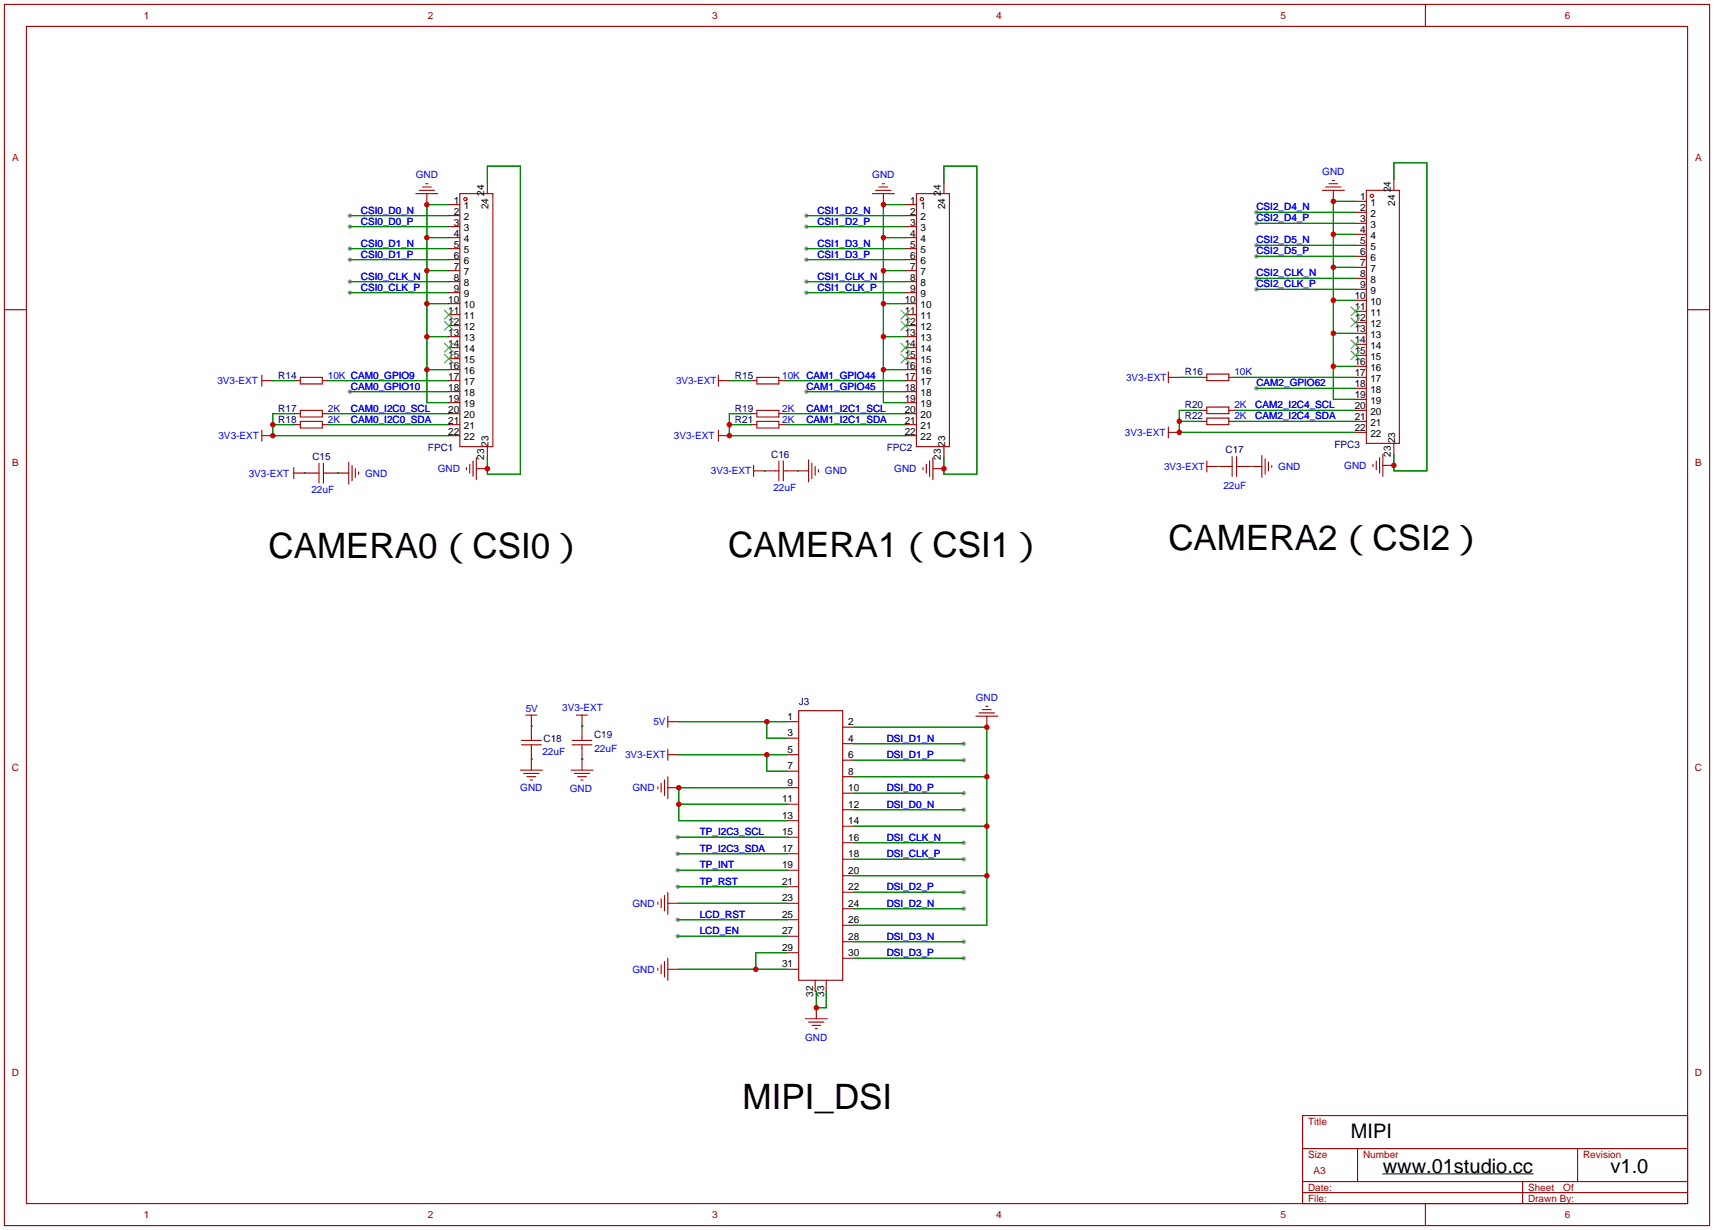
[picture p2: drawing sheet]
<svg xmlns="http://www.w3.org/2000/svg" width="396mm" height="284mm" viewBox="0 0 396 284" stroke-linecap="round" stroke-linejoin="round" font-family="sans-serif">
<g fill="#999">
<circle cx="186.2" cy="49.8" r=".51"/>
<circle cx="186.2" cy="52.3" r=".51"/>
<circle cx="186.2" cy="57.4" r=".51"/>
<circle cx="186.2" cy="59.9" r=".51"/>
<circle cx="186.2" cy="65" r=".51"/>
<circle cx="186.2" cy="67.6" r=".51"/>
<circle cx="186.2" cy="90.4" r=".51"/>
<circle cx="80.8" cy="49.8" r=".51"/>
<circle cx="80.8" cy="52.3" r=".51"/>
<circle cx="80.8" cy="57.4" r=".51"/>
<circle cx="80.8" cy="59.9" r=".51"/>
<circle cx="80.8" cy="65" r=".51"/>
<circle cx="80.8" cy="67.6" r=".51"/>
<circle cx="80.8" cy="90.4" r=".51"/>
<circle cx="290.1" cy="49" r=".51"/>
<circle cx="290.1" cy="51.6" r=".51"/>
<circle cx="290.1" cy="56.6" r=".51"/>
<circle cx="290.1" cy="59.2" r=".51"/>
<circle cx="290.1" cy="64.3" r=".51"/>
<circle cx="290.1" cy="66.8" r=".51"/>
<circle cx="290.1" cy="89.7" r=".51"/>
<circle cx="222.5" cy="186.9" r=".51"/>
<circle cx="222.5" cy="183.1" r=".51"/>
<circle cx="222.5" cy="175.5" r=".51"/>
<circle cx="222.5" cy="171.7" r=".51"/>
<circle cx="156.5" cy="216.2" r=".51"/>
<circle cx="156.5" cy="212.3" r=".51"/>
<circle cx="156.5" cy="204.7" r=".51"/>
<circle cx="156.5" cy="200.9" r=".51"/>
<circle cx="156.5" cy="197.1" r=".51"/>
<circle cx="156.5" cy="193.3" r=".51"/>
<circle cx="222.5" cy="198.4" r=".51"/>
<circle cx="222.5" cy="194.6" r=".51"/>
<circle cx="222.5" cy="221.2" r=".51"/>
<circle cx="222.5" cy="217.4" r=".51"/>
<circle cx="222.5" cy="209.8" r=".51"/>
<circle cx="222.5" cy="206" r=".51"/>
</g>
<g fill="none" stroke="#a10000" stroke-width=".25">
<path d="M1 1h393.7v282h-393.7zM6.1 6.1h383.5v271.8h-383.5zM329.1 1v5.1M96 44.7h5.1M96.8 43.9h3.5M97.5 43.2h2.1M98.3 42.4h.5M98.6 47.2h.1M98.6 44.7v2.5M103.6 47.2h2.6M103.6 49.8h2.6M103.6 52.3h2.6"/>
<path d="M103.6 54.9h2.6M103.6 57.4h2.6M103.6 59.9h2.6M106.2 44.7h7.6v58.4h-7.6zM112.5 42.2v2.5M201.4 44.7h5.1M202.2 43.9h3.5M202.9 43.2h2.1M203.7 42.4h.5M204 44.7v2.5M204 47.2h.1M209 47.2h2.6"/>
<path d="M209 49.8h2.6M209 52.3h2.6M209 54.9h2.6M209 57.4h2.6M209 59.9h2.6M211.6 44.7h7.6v58.4h-7.6zM217.9 42.2v2.5M305.3 43.9h5.1M306.1 43.2h3.5M306.8 42.4h2.1M307.6 41.7h.5M307.8 43.9v2.6"/>
<path d="M307.8 46.5h.1M312.9 46.5h2.6M312.9 49h2.6M312.9 51.6h2.6M312.9 54.1h2.6M312.9 56.6h2.6M312.9 59.2h2.6M315.5 43.9h7.6v58.5h-7.6zM321.8 41.4v2.5M1 71.5h5.1M103.6 62.5h2.6M103.6 65h2.6"/>
<path d="M103.6 67.6h2.6M103.6 70.1h2.6M103.6 72.6h2.6M103.6 75.2h2.6M103.6 77.7h2.6M209 62.5h2.6M209 65h2.6M209 67.6h2.6M209 70.1h2.6M209 72.6h2.6M209 75.2h2.6M209 77.7h2.6"/>
<path d="M312.9 61.7h2.6M312.9 64.3h2.6M312.9 66.8h2.6M312.9 69.3h2.6M312.9 71.9h2.6M312.9 74.4h2.6M312.9 77h2.6M312.9 79.5h2.6M389.6 71.5h5.1M60.5 87.9h2.5M60.5 86.6v2.6M60.5 99.3v2.6"/>
<path d="M63 87.9h.1M68.1 87.9h1.2M68.1 95.5h1.2M68.1 98h1.2M69.3 87.1h5.1v1.5h-5.1zM69.3 94.7h5.1v1.6h-5.1zM69.3 97.3h5.1v1.5h-5.1zM74.4 87.9h1.3M74.4 95.5h1.3M74.4 98h1.3M103.6 87.9h2.6M103.6 95.5h2.6"/>
<path d="M103.6 98h2.6M103.6 80.3h2.6M103.6 82.8h2.6M103.6 85.3h2.6M103.6 90.4h2.6M103.6 93h2.6M165.9 86.6v2.6M165.9 99.3v2.6M165.9 87.9h2.5M168.4 87.9h.1M173.5 87.9h1.3M173.5 95.5h1.3"/>
<path d="M173.5 98h1.3M174.8 87.1h5v1.5h-5zM174.8 94.7h5v1.6h-5zM174.8 97.3h5v1.5h-5zM179.8 87.9h1.3M179.8 95.5h1.3M179.8 98h1.3M209 87.9h2.6M209 95.5h2.6M209 98h2.6M209 80.3h2.6M209 82.8h2.6"/>
<path d="M209 85.3h2.6M209 90.4h2.6M209 93h2.6M269.7 87.1h2.6M269.7 99.8h2.6M269.7 85.9v2.5M269.7 98.6v2.5M272.3 87.1h.1M272.3 99.8h.1M277.4 87.1h1.2M277.4 94.7h1.2M277.4 97.3h1.2"/>
<path d="M278.6 86.4h5.1v1.5h-5.1zM278.6 94h5.1v1.5h-5.1zM278.6 96.5h5.1v1.5h-5.1zM283.7 87.1h1.3M283.7 94.7h1.3M283.7 97.3h1.3M312.9 87.1h2.6M312.9 94.7h2.6M312.9 97.3h2.6M312.9 99.8h2.6M312.9 82h2.6M312.9 84.6h2.6"/>
<path d="M312.9 89.7h2.6M312.9 92.2h2.6M60.5 100.6h2.5M63 100.6h.1M67.8 109.2h5.9M67.8 108v2.5M70.4 109.2h.1M73.7 106.9v4.6M74.7 109.2h5.8M74.7 106.9v4.6M78 109.2h.1M80.5 106.7v5.1"/>
<path d="M81.3 107.4v3.6M82 108.2v2M82.8 109v.5M103.6 100.6h2.6M107.7 108v.5M108.5 107.2v2M109.2 106.4v3.6M110 108.2h2.5M110 105.7v5M112.5 103.1v2.6M112.5 108.2h.1M165.9 100.6h2.5"/>
<path d="M168.4 100.6h.1M174 108.7h5.8M174 107.4v2.6M176.5 108.7h.1M179.8 106.4v4.6M180.8 108.7h5.9M180.8 106.4v4.6M184.1 108.7h.1M186.7 106.2v5.1M187.5 106.9v3.6M188.2 107.7v2M189 108.5v.5"/>
<path d="M209 100.6h2.6M213.1 108v.5M213.9 107.2v2M214.6 106.4v3.6M215.4 108.2h2.5M215.4 105.7v5M217.9 103.1v2.6M217.9 108.2h.1M278.6 106.4v2.6M278.6 107.7h5.9M281.2 107.7h.1M284.5 105.4v4.6"/>
<path d="M285.5 107.7h5.8M285.5 105.4v4.6M288.8 107.7h.1M291.3 105.2v5M292.1 105.9v3.6M292.9 106.7v2M293.6 107.4v.6M317 107.2v.5M317.8 106.4v2.1M318.5 105.7v3.5M319.3 107.4h2.5M319.3 104.9v5.1"/>
<path d="M321.8 102.4v2.5M321.8 107.4h.1M120.1 177.8h5.1M120.4 170.9h4.6M120.4 172h4.6M120.9 178.6h3.6M121.4 165.1h2.6M121.7 179.3h2M122.7 175.3h.1M122.7 165.1v5.8M122.7 172v5.8M122.7 167.6h.1"/>
<path d="M131.8 177.8h5.1M132.1 170.9h4.6M132.1 172h4.6M132.6 178.6h3.5M133.1 165.1h2.5M133.3 179.3h2.1M134.4 175.3h.1M134.4 165.1v5.8M134.4 172v5.8M134.4 167.6h.1M154.2 166.6h2.5M154.2 174.2h2.5"/>
<path d="M154.2 165.4v2.5M154.2 173v2.5M154.2 179.3v5.1M156.7 166.6h.1M156.7 174.2h.1M181.9 166.6h2.5M181.9 170.4h2.5M181.9 174.2h2.5M181.9 178.1h2.5M184.4 164.1h10.2v62.2h-10.2zM194.6 167.9h2.5M194.6 171.7h2.5"/>
<path d="M194.6 175.5h2.5M194.6 179.3h2.5M225.3 165.4h5.1M226.1 164.6h3.5M226.8 163.8h2.1M227.6 163.1h.5M227.8 167.9h.1M227.8 165.4v2.5M122.4 180.1h.5M134.1 180.1h.5M151.9 181.6v.5M152.7 180.8v2.1"/>
<path d="M153.4 180.1v3.5M154.2 181.9h2.5M156.7 181.9h.1M181.9 181.9h2.5M181.9 185.7h2.5M181.9 189.5h2.5M181.9 193.3h2.5M181.9 197.1h2.5M194.6 183.1h2.5M194.6 186.9h2.5M194.6 190.8h2.5M194.6 194.6h2.5"/>
<path d="M194.6 198.4h2.5M151.9 208.3v.5M152.7 207.5v2.1M153.4 206.8v3.5M154.2 208.5h2.5M154.2 206v5.1M156.7 208.5h.1M181.9 200.9h2.5M181.9 204.7h2.5M181.9 208.5h2.5M181.9 212.3h2.5M181.9 216.2h2.5"/>
<path d="M181.9 220h2.5M194.6 202.2h2.5M194.6 206h2.5M194.6 209.8h2.5M194.6 213.6h2.5M194.6 217.4h2.5M151.9 223.5v.5M152.7 222.8v2M153.4 222v3.6M154.2 223.8h2.5M154.2 221.2v5.1M156.7 223.8h.1"/>
<path d="M181.9 223.8h2.5M185.9 235.2h5.1M186.7 236h3.5M187.5 236.7h2M188.2 226.3v2.6M188.2 237.5h.5M188.5 232.7h.1M188.5 232.7v2.5M190.8 226.3v2.6M194.6 221.2h2.5M300.7 257.6h88.9v20.3h-88.9zM300.7 275.3h88.9"/>
<path d="M300.7 272.8h88.9M300.7 265.2h88.9M313.4 265.2v7.6M329.1 277.9v5.1M351.5 272.8v5.1M364.2 265.2v7.6"/>
<circle cx="107.4" cy="46" r=".38"/>
<circle cx="212.9" cy="46" r=".38"/>
<circle cx="316.7" cy="45.2" r=".38"/>
</g>
<path d="M319.3 271h34.6" fill="none" stroke="#000" stroke-width=".23"/>
<g fill="none" stroke="#008700" stroke-width=".25">
<path d="M80.8 49.8h22.8M80.8 52.3h22.8M80.8 57.4h22.8M80.8 59.9h22.8M98.6 54.9h5M103.6 47.2h-5v45.8h5M112.5 42.2v-3.8h7.6v71.1h-7.6v-3.8M186.2 49.8h22.8M186.2 52.3h22.8M186.2 57.4h22.8M186.2 59.9h22.8M204 54.9h5"/>
<path d="M209 47.2h-5v45.8h5M217.9 42.2v-3.8h7.7v71.1h-7.7v-3.8M290.1 49h22.8M290.1 51.6h22.8M290.1 56.6h22.8M290.1 59.2h22.8M307.8 54.1h5.1M312.9 46.5h-5.1v45.7h5.1M321.8 41.4v-3.8h7.6v71.1h-7.6v-3.8M80.8 65h22.8M80.8 67.6h22.8M98.6 77.7h5"/>
<path d="M98.6 62.5h5M98.6 70.1h5M186.2 65h22.8M186.2 67.6h22.8M204 77.7h5M204 62.5h5M204 70.1h5M290.1 64.3h22.8M290.1 66.8h22.8M307.8 77h5.1M307.8 61.7h5.1M307.8 69.3h5.1"/>
<path d="M63 98h5.1M63 87.9h5.1M68.1 95.5h-5.1v5.1h40.6M75.7 95.5h27.9M75.7 98h27.9M75.7 87.9h27.9M80.8 90.4h22.8M98.6 85.3h5M168.4 98h5.1M168.4 87.9h5.1M173.5 95.5h-5.1v5.1h40.6M181.1 95.5h27.9"/>
<path d="M181.1 98h27.9M181.1 87.9h27.9M186.2 90.4h22.8M204 85.3h5M272.3 97.3h5.1M272.3 87.1h5.1M277.4 94.7h-5.1v5.1h40.6M285 94.7h27.9M285 97.3h27.9M285 87.1h27.9M290.1 89.7h22.8M307.8 84.6h5.1"/>
<path d="M70.4 109.2h.1M78 109.2h.1M176.5 108.7h.1M184.1 108.7h.1M281.2 107.7h.1M288.8 107.7h.1M122.7 167.6h.1M122.7 175.3h.1M134.4 167.6h.1M134.4 175.3h.1M156.7 166.6h25.2M156.7 174.2h25.2"/>
<path d="M177 166.6v3.8h4.9M177 174.2v3.9h4.9M197.1 175.5h25.4M197.1 171.7h25.4M197.1 167.9h30.7v45.7h-30.7M197.1 179.3h30.7M156.5 197.1h25.4M156.5 193.3h25.4M156.7 185.7h25.2M181.9 181.9h-25.2v7.6h25.2M197.1 186.9h25.4M197.1 183.1h25.4"/>
<path d="M197.1 198.4h25.4M197.1 194.6h25.4M197.1 190.8h30.7M156.5 216.2h25.4M156.5 212.3h25.4M156.5 204.7h25.4M156.5 200.9h25.4M156.7 208.5h25.2M181.9 220h-7.4v3.8M197.1 217.4h25.4M197.1 209.8h25.4M197.1 206h25.4"/>
<path d="M197.1 202.2h30.7M156.7 223.8h25.2M188.2 228.9h.3v3.8h2.3v-3.8M197.1 221.2h25.4"/>
</g>
<g fill="none" stroke="#3c3" stroke-width=".25">
<path d="M102.6 71.6l2 2.1M102.6 74.2l2 2M102.6 79.2l2 2.1M104.6 71.6l-2 2.1M104.6 74.2l-2 2M104.6 79.2l-2 2.1M208 71.6l2.1 2.1M208 74.2l2.1 2M208 79.2l2.1 2.1M210.1 71.6l-2.1 2.1M210.1 74.2l-2.1 2M210.1 79.2l-2.1 2.1"/>
<path d="M311.9 70.9l2 2M311.9 73.4l2 2M311.9 78.5l2 2M313.9 70.9l-2 2M313.9 73.4l-2 2M313.9 78.5l-2 2M102.6 81.8l2 2M104.6 81.8l-2 2M208 81.8l2.1 2M210.1 81.8l-2.1 2M311.9 81l2 2.1M313.9 81l-2 2.1"/>
</g>
<g fill="#c00">
<circle cx="204" cy="77.7" r=".63"/>
<circle cx="204" cy="85.3" r=".63"/>
<circle cx="204" cy="70.1" r=".63"/>
<circle cx="204" cy="62.5" r=".63"/>
<circle cx="204" cy="54.9" r=".63"/>
<circle cx="204" cy="47.2" r=".63"/>
<circle cx="168.4" cy="100.6" r=".63"/>
<circle cx="168.4" cy="98" r=".63"/>
<circle cx="217.9" cy="108.2" r=".63"/>
<circle cx="98.6" cy="77.7" r=".63"/>
<circle cx="98.6" cy="85.3" r=".63"/>
<circle cx="98.6" cy="70.1" r=".63"/>
<circle cx="98.6" cy="62.5" r=".63"/>
<circle cx="98.6" cy="54.9" r=".63"/>
<circle cx="98.6" cy="47.2" r=".63"/>
<circle cx="63" cy="100.6" r=".63"/>
<circle cx="63" cy="98" r=".63"/>
<circle cx="112.5" cy="108.2" r=".63"/>
<circle cx="307.8" cy="77" r=".63"/>
<circle cx="307.8" cy="84.6" r=".63"/>
<circle cx="307.8" cy="69.3" r=".63"/>
<circle cx="307.8" cy="61.7" r=".63"/>
<circle cx="307.8" cy="54.1" r=".63"/>
<circle cx="307.8" cy="46.5" r=".63"/>
<circle cx="272.3" cy="99.8" r=".63"/>
<circle cx="272.3" cy="97.3" r=".63"/>
<circle cx="321.8" cy="107.4" r=".63"/>
<circle cx="174.5" cy="223.8" r=".63"/>
<circle cx="177" cy="166.6" r=".63"/>
<circle cx="227.8" cy="167.9" r=".63"/>
<circle cx="227.8" cy="179.3" r=".63"/>
<circle cx="227.8" cy="190.8" r=".63"/>
<circle cx="227.8" cy="202.2" r=".63"/>
<circle cx="177" cy="174.2" r=".63"/>
<circle cx="188.5" cy="232.7" r=".63"/>
<circle cx="156.7" cy="181.9" r=".63"/>
<circle cx="156.7" cy="185.7" r=".63"/>
</g>
<g font-size="8.1">
<text x="62" y="128.9">CAMERA0（CSI0）</text>
<text x="168.1" y="128.7">CAMERA1（CSI1）</text>
<text x="269.7" y="126.9">CAMERA2（CSI2）</text>
<text x="171.4" y="255.9">MIPI_DSI</text>
</g>
<g font-size="4.6">
<text x="311.9" y="262.7">MIPI</text>
<text x="319.3" y="270.9">www.01studio.cc</text>
<text x="371.9" y="270.9">v1.0</text>
</g>
<g font-size="2.3" fill="#a00000">
<text x="33.2" y="4.4">1</text>
<text x="98.8" y="4.4">2</text>
<text x="164.4" y="4.4">3</text>
<text x="230" y="4.4">4</text>
<text x="295.6" y="4.4">5</text>
<text x="361.3" y="4.4">6</text>
<text x="2.8" y="37.1">A</text>
<text x="391.4" y="37.1">A</text>
<text x="2.8" y="107.6">B</text>
<text x="391.4" y="107.6">B</text>
<text x="2.7" y="178">C</text>
<text x="391.3" y="178">C</text>
<text x="2.7" y="248.5">D</text>
<text x="391.3" y="248.5">D</text>
<text x="302" y="259.6">Title</text>
<text x="302" y="267.3">Size</text>
<text x="314.7" y="267.3">Number</text>
<text x="365.5" y="267.3">Revision</text>
<text x="302" y="274.9">Date:</text>
<text x="303.3" y="271.1">A3</text>
<text x="352.8" y="274.9">Sheet</text>
<text x="360.9" y="274.9">Of</text>
<text x="33.2" y="281.2">1</text>
<text x="98.8" y="281.2">2</text>
<text x="164.4" y="281.2">3</text>
<text x="230" y="281.2">4</text>
<text x="295.6" y="281.2">5</text>
<text x="302" y="277.4">File:</text>
<text x="352.8" y="277.4">Drawn By:</text>
<text x="361.3" y="281.2">6</text>
</g>
<g font-size="2.3" fill="#00f">
<text x="96" y="41.2">GND</text>
<text x="201.4" y="41.2">GND</text>
<text x="305.3" y="40.4">GND</text>
<text x="83.3" y="49.3">CSI0_D0_N</text>
<text x="83.3" y="51.9">CSI0_D0_P</text>
<text x="188.7" y="49.3">CSI1_D2_N</text>
<text x="188.7" y="51.9">CSI1_D2_P</text>
<text x="290.1" y="48.6">CSI2_D4_N</text>
<text x="290.1" y="51.1">CSI2_D4_P</text>
<text x="83.3" y="56.9">CSI0_D1_N</text>
<text x="83.3" y="59.5">CSI0_D1_P</text>
<text x="188.7" y="56.9">CSI1_D3_N</text>
<text x="188.7" y="59.5">CSI1_D3_P</text>
<text x="290.1" y="56.2">CSI2_D5_N</text>
<text x="290.1" y="58.7">CSI2_D5_P</text>
<text x="83.3" y="64.6">CSI0_CLK_N</text>
<text x="188.7" y="64.6">CSI1_CLK_N</text>
<text x="290.1" y="63.8">CSI2_CLK_N</text>
<text x="83.3" y="67.1">CSI0_CLK_P</text>
<text x="188.7" y="67.1">CSI1_CLK_P</text>
<text x="290.1" y="66.3">CSI2_CLK_P</text>
<text x="50.2" y="88.7">3V3-EXT</text>
<text x="75.7" y="87.4">10K CAM0_GPIO9</text>
<text x="81" y="90">CAM0_GPIO10</text>
<text x="156.1" y="88.7">3V3-EXT</text>
<text x="180.6" y="87.4">10K CAM1_GPIO44</text>
<text x="186.2" y="90">CAM1_GPIO45</text>
<text x="260" y="87.9">3V3-EXT</text>
<text x="285" y="86.7">10K</text>
<text x="290.1" y="89.2">CAM2_GPIO62</text>
<text x="75.7" y="95">2K</text>
<text x="81" y="95">CAM0_I2C0_SCL</text>
<text x="180.6" y="95">2K</text>
<text x="186.2" y="95">CAM1_I2C1_SCL</text>
<text x="285" y="94.3">2K</text>
<text x="289.8" y="94.3">CAM2_I2C4_SCL</text>
<text x="50.4" y="101.4">3V3-EXT</text>
<text x="75.7" y="97.6">2K</text>
<text x="81" y="97.6">CAM0_I2C0_SDA</text>
<text x="155.6" y="101.4">3V3-EXT</text>
<text x="180.6" y="97.6">2K</text>
<text x="186.2" y="97.6">CAM1_I2C1_SDA</text>
<text x="259.7" y="100.6">3V3-EXT</text>
<text x="285" y="96.8">2K</text>
<text x="289.8" y="96.8">CAM2_I2C4_SDA</text>
<text x="57.4" y="110">3V3-EXT</text>
<text x="71.9" y="113.8">22uF</text>
<text x="84.3" y="110">GND</text>
<text x="101.1" y="109">GND</text>
<text x="164.1" y="109.5">3V3-EXT</text>
<text x="178.6" y="113.3">22uF</text>
<text x="190.5" y="109.5">GND</text>
<text x="206.5" y="109">GND</text>
<text x="268.8" y="108.5">3V3-EXT</text>
<text x="282.4" y="112.8">22uF</text>
<text x="295.1" y="108.5">GND</text>
<text x="310.4" y="108.2">GND</text>
<text x="225.3" y="161.8">GND</text>
<text x="121.4" y="164.4">5V</text>
<text x="129.8" y="164.1">3V3-EXT</text>
<text x="150.8" y="167.4">5V</text>
<text x="137.2" y="173.5">22uF</text>
<text x="204.7" y="171.2">DSI_D1_N</text>
<text x="125.2" y="174.3">22uF</text>
<text x="144.3" y="175.1">3V3-EXT</text>
<text x="204.7" y="175.1">DSI_D1_P</text>
<text x="120.1" y="182.7">GND</text>
<text x="131.5" y="182.9">GND</text>
<text x="146" y="182.7">GND</text>
<text x="204.7" y="182.7">DSI_D0_P</text>
<text x="204.7" y="186.5">DSI_D0_N</text>
<text x="161.5" y="196.6">TP_I2C3_SDA</text>
<text x="161.5" y="192.8">TP_I2C3_SCL</text>
<text x="204.7" y="197.9">DSI_CLK_P</text>
<text x="204.7" y="194.1">DSI_CLK_N</text>
<text x="161.5" y="200.5">TP_INT</text>
<text x="146" y="209.3">GND</text>
<text x="161.5" y="204.3">TP_RST</text>
<text x="204.7" y="209.3">DSI_D2_N</text>
<text x="204.7" y="205.5">DSI_D2_P</text>
<text x="161.5" y="215.7">LCD_EN</text>
<text x="161.5" y="211.9">LCD_RST</text>
<text x="204.7" y="220.8">DSI_D3_P</text>
<text x="204.7" y="217">DSI_D3_N</text>
<text x="146" y="224.6">GND</text>
<text x="185.9" y="240.3">GND</text>
</g>
<g font-size="2.3">
<text x="104.8" y="47">1</text>
<text x="111.8" y="45.2" transform="rotate(-90 111.8 45.2)">24</text>
<text x="210.2" y="47">1</text>
<text x="217.2" y="45.2" transform="rotate(-90 217.2 45.2)">24</text>
<text x="314.1" y="46.3">1</text>
<text x="316.4" y="47.5">1</text>
<text x="321.1" y="44.4" transform="rotate(-90 321.1 44.4)">24</text>
<text x="322.1" y="47.5" transform="rotate(-90 322.1 47.5)">24</text>
<text x="104.8" y="49.6">2</text>
<text x="104.8" y="52.1">3</text>
<text x="107.1" y="48.3">1</text>
<text x="107.1" y="50.8">2</text>
<text x="107.1" y="53.4">3</text>
<text x="112.8" y="48.3" transform="rotate(-90 112.8 48.3)">24</text>
<text x="210.2" y="49.6">2</text>
<text x="210.2" y="52.1">3</text>
<text x="212.5" y="48.3">1</text>
<text x="212.5" y="50.8">2</text>
<text x="212.5" y="53.4">3</text>
<text x="218.2" y="48.3" transform="rotate(-90 218.2 48.3)">24</text>
<text x="314.1" y="48.8">2</text>
<text x="314.1" y="51.3">3</text>
<text x="314.1" y="53.9">4</text>
<text x="316.4" y="50.1">2</text>
<text x="316.4" y="52.6">3</text>
<text x="104.8" y="54.6">4</text>
<text x="104.8" y="57.2">5</text>
<text x="104.8" y="59.7">6</text>
<text x="107.1" y="55.9">4</text>
<text x="107.1" y="58.4">5</text>
<text x="210.2" y="54.6">4</text>
<text x="210.2" y="57.2">5</text>
<text x="210.2" y="59.7">6</text>
<text x="212.5" y="55.9">4</text>
<text x="212.5" y="58.4">5</text>
<text x="314.1" y="56.4">5</text>
<text x="314.1" y="59">6</text>
<text x="316.4" y="55.1">4</text>
<text x="316.4" y="57.7">5</text>
<text x="104.8" y="62.3">7</text>
<text x="104.8" y="64.8">8</text>
<text x="107.1" y="61">6</text>
<text x="107.1" y="63.5">7</text>
<text x="210.2" y="62.3">7</text>
<text x="210.2" y="64.8">8</text>
<text x="212.5" y="61">6</text>
<text x="212.5" y="63.5">7</text>
<text x="314.1" y="61.5">7</text>
<text x="314.1" y="64">8</text>
<text x="316.4" y="60.2">6</text>
<text x="316.4" y="62.8">7</text>
<text x="316.4" y="65.3">8</text>
<text x="103.5" y="69.9">10</text>
<text x="104.8" y="67.3">9</text>
<text x="107.1" y="66.1">8</text>
<text x="107.1" y="68.6">9</text>
<text x="107.1" y="71.1">10</text>
<text x="208.9" y="69.9">10</text>
<text x="210.2" y="67.3">9</text>
<text x="212.5" y="66.1">8</text>
<text x="212.5" y="68.6">9</text>
<text x="212.5" y="71.1">10</text>
<text x="312.8" y="69.1">10</text>
<text x="312.8" y="71.7">11</text>
<text x="314.1" y="66.6">9</text>
<text x="316.4" y="67.8">9</text>
<text x="316.4" y="70.4">10</text>
<text x="103.5" y="72.4">11</text>
<text x="103.5" y="75">12</text>
<text x="103.5" y="77.5">13</text>
<text x="107.1" y="73.7">11</text>
<text x="107.1" y="76.2">12</text>
<text x="208.9" y="72.4">11</text>
<text x="208.9" y="75">12</text>
<text x="208.9" y="77.5">13</text>
<text x="212.5" y="73.7">11</text>
<text x="212.5" y="76.2">12</text>
<text x="312.8" y="74.2">12</text>
<text x="312.8" y="76.7">13</text>
<text x="316.4" y="72.9">11</text>
<text x="316.4" y="75.5">12</text>
<text x="103.5" y="80">14</text>
<text x="103.5" y="82.6">15</text>
<text x="107.1" y="78.8">13</text>
<text x="107.1" y="81.3">14</text>
<text x="107.1" y="83.8">15</text>
<text x="208.9" y="80">14</text>
<text x="208.9" y="82.6">15</text>
<text x="212.5" y="78.8">13</text>
<text x="212.5" y="81.3">14</text>
<text x="212.5" y="83.8">15</text>
<text x="312.8" y="79.3">14</text>
<text x="312.8" y="81.8">15</text>
<text x="316.4" y="78">13</text>
<text x="316.4" y="80.5">14</text>
<text x="316.4" y="83.1">15</text>
<text x="103.5" y="85.1">16</text>
<text x="103.5" y="87.7">17</text>
<text x="107.1" y="86.4">16</text>
<text x="107.1" y="88.9">17</text>
<text x="208.9" y="85.1">16</text>
<text x="208.9" y="87.7">17</text>
<text x="212.5" y="86.4">16</text>
<text x="212.5" y="88.9">17</text>
<text x="312.8" y="84.4">16</text>
<text x="312.8" y="86.9">17</text>
<text x="312.8" y="89.4">18</text>
<text x="316.4" y="85.6">16</text>
<text x="316.4" y="88.2">17</text>
<text x="103.5" y="90.2">18</text>
<text x="103.5" y="92.7">19</text>
<text x="103.5" y="95.3">20</text>
<text x="107.1" y="91.5">18</text>
<text x="107.1" y="94">19</text>
<text x="208.9" y="90.2">18</text>
<text x="208.9" y="92.7">19</text>
<text x="208.9" y="95.3">20</text>
<text x="212.5" y="91.5">18</text>
<text x="212.5" y="94">19</text>
<text x="312.8" y="92">19</text>
<text x="312.8" y="94.5">20</text>
<text x="316.4" y="90.7">18</text>
<text x="316.4" y="93.2">19</text>
<text x="316.4" y="95.8">20</text>
<text x="103.5" y="97.8">21</text>
<text x="103.5" y="100.4">22</text>
<text x="107.1" y="96.5">20</text>
<text x="107.1" y="99.1">21</text>
<text x="107.1" y="101.6">22</text>
<text x="208.9" y="97.8">21</text>
<text x="208.9" y="100.4">22</text>
<text x="212.5" y="96.5">20</text>
<text x="212.5" y="99.1">21</text>
<text x="212.5" y="101.6">22</text>
<text x="312.8" y="97.1">21</text>
<text x="312.8" y="99.6">22</text>
<text x="316.4" y="98.3">21</text>
<text x="316.4" y="100.9">22</text>
<text x="111.8" y="106.2" transform="rotate(-90 111.8 106.2)">23</text>
<text x="112.8" y="103.1" transform="rotate(-90 112.8 103.1)">23</text>
<text x="217.2" y="106.2" transform="rotate(-90 217.2 106.2)">23</text>
<text x="218.2" y="103.1" transform="rotate(-90 218.2 103.1)">23</text>
<text x="321.1" y="105.4" transform="rotate(-90 321.1 105.4)">23</text>
<text x="322.1" y="102.3" transform="rotate(-90 322.1 102.3)">23</text>
<text x="181.8" y="166.2">1</text>
<text x="195.8" y="167.4">2</text>
<text x="181.8" y="170">3</text>
<text x="181.8" y="173.8">5</text>
<text x="195.8" y="171.2">4</text>
<text x="181.8" y="177.6">7</text>
<text x="195.8" y="175.1">6</text>
<text x="195.8" y="178.9">8</text>
<text x="180.6" y="185.2">11</text>
<text x="181.8" y="181.4">9</text>
<text x="195.8" y="182.7">10</text>
<text x="180.6" y="189">13</text>
<text x="195.8" y="186.5">12</text>
<text x="195.8" y="190.3">14</text>
<text x="180.6" y="192.8">15</text>
<text x="180.6" y="196.6">17</text>
<text x="195.8" y="194.1">16</text>
<text x="195.8" y="197.9">18</text>
<text x="180.6" y="200.5">19</text>
<text x="195.8" y="201.7">20</text>
<text x="180.6" y="204.3">21</text>
<text x="180.6" y="208.1">23</text>
<text x="195.8" y="205.5">22</text>
<text x="195.8" y="209.3">24</text>
<text x="180.6" y="211.9">25</text>
<text x="180.6" y="215.7">27</text>
<text x="195.8" y="213.2">26</text>
<text x="180.6" y="219.5">29</text>
<text x="195.8" y="217">28</text>
<text x="195.8" y="220.8">30</text>
<text x="180.6" y="223.3">31</text>
<text x="187.8" y="230.2" transform="rotate(-90 187.8 230.2)">32</text>
<text x="190.3" y="230.2" transform="rotate(-90 190.3 230.2)">33</text>
</g>
<g font-size="2.3" fill="#000080">
<text x="64.3" y="87.4">R14</text>
<text x="169.7" y="87.4">R15</text>
<text x="273.6" y="86.7">R16</text>
<text x="64.3" y="95">R17</text>
<text x="169.7" y="95">R19</text>
<text x="273.6" y="94.3">R20</text>
<text x="64.3" y="97.6">R18</text>
<text x="169.7" y="97.6">R21</text>
<text x="273.6" y="96.8">R22</text>
<text x="72.1" y="106.2">C15</text>
<text x="98.8" y="104.2">FPC1</text>
<text x="178.1" y="105.7">C16</text>
<text x="204.7" y="104.2">FPC2</text>
<text x="283" y="104.7">C17</text>
<text x="308.1" y="103.4">FPC3</text>
<text x="184.4" y="162.9">J3</text>
<text x="125.5" y="171.2">C18</text>
<text x="137.2" y="170.5">C19</text>
</g>
</svg>
